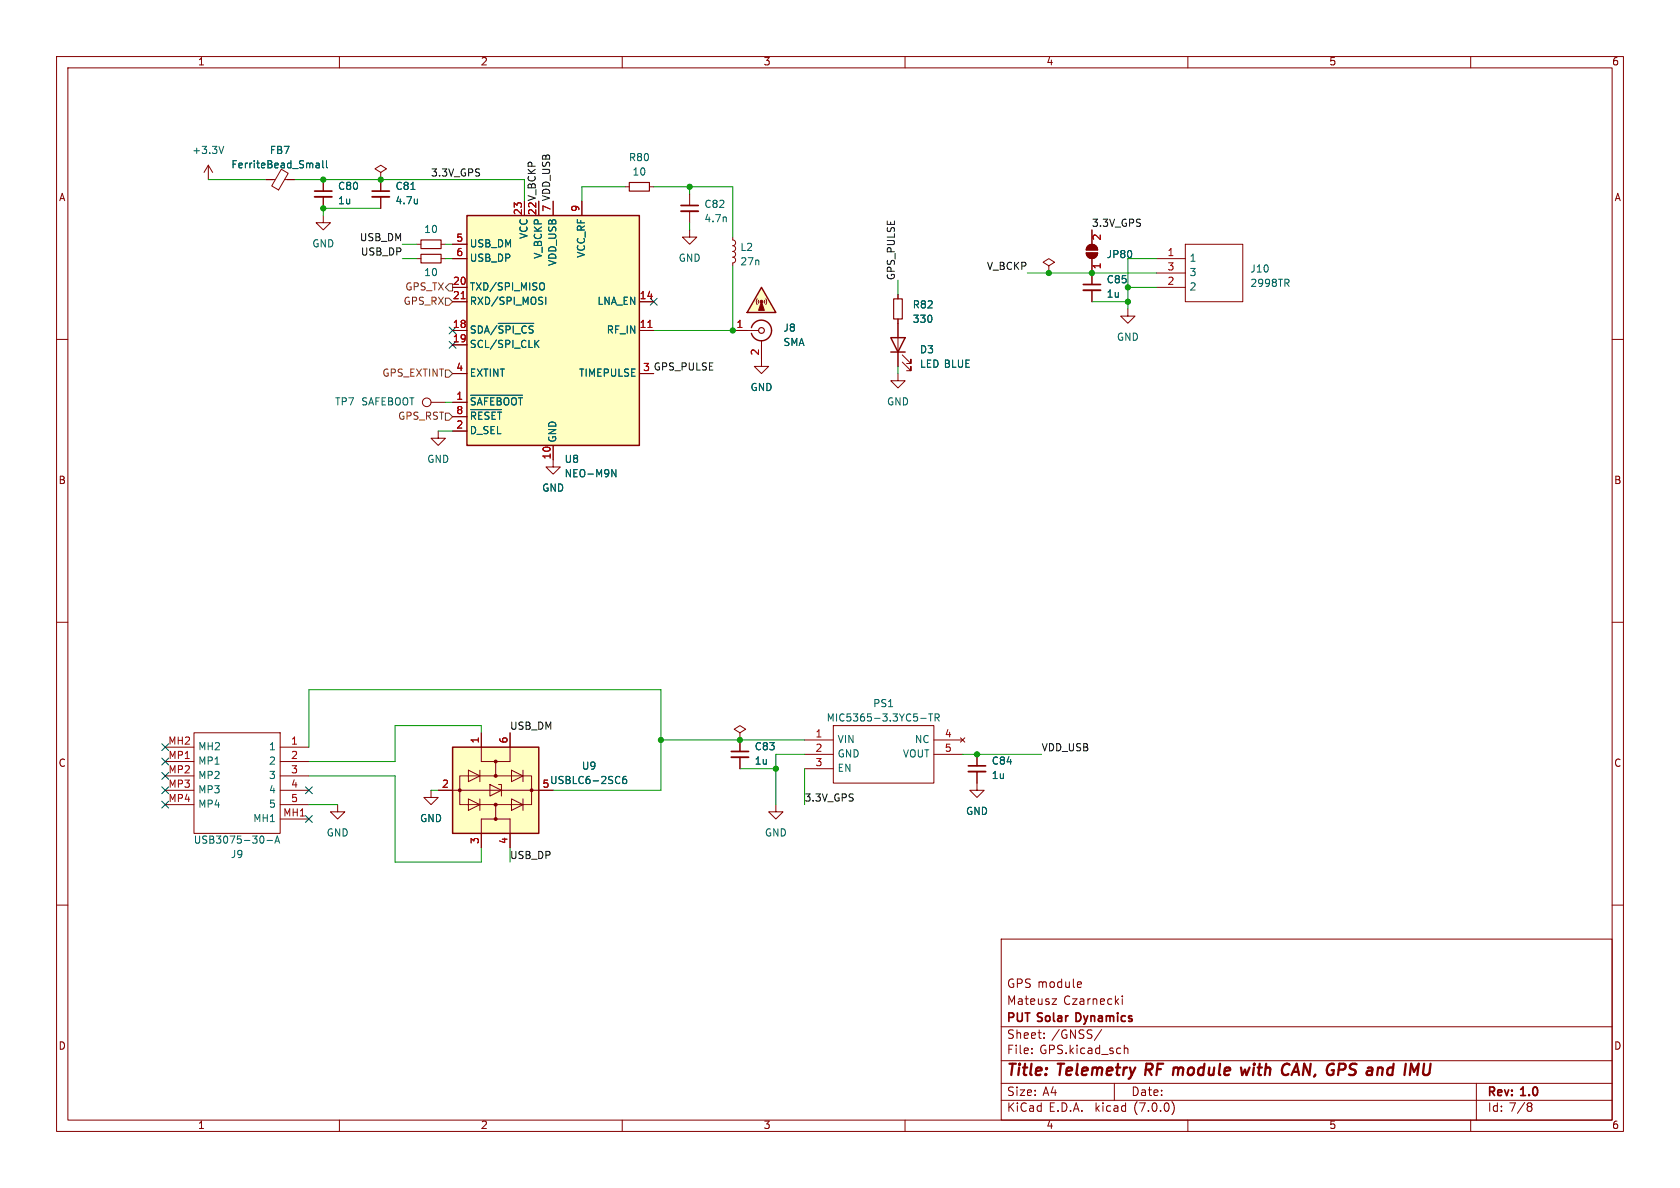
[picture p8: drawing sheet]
<svg xmlns="http://www.w3.org/2000/svg" width="297mm" height="210mm" viewBox="0 0 297 210" stroke-linecap="round" stroke-linejoin="round" font-family="sans-serif">
<g fill="none" stroke="#840000" stroke-width=".18">
<path d="M10 10h277v190h-277zM12 12h273v186h-273zM60 10v2M110 10v2M160 10v2M210 10v2M260 10v2M57.1 38.1v1.3h1.3l-1.3 1.2-1.2-1.2h1.2M57.1 31.8v2M57.1 34.8v2M10 60h2M129.5 41.9v.5l.4 .2 .1 .3-.1 .4-.4 .1 .4 .2 .1 .4-.1 .3-.4 .2 .4 .1 .1 .4-.1 .3-.4 .2 .4 .1 .1 .4-.1 .3-.4 .2v.5"/>
<path d="M129.5 58.4h4.6M158.7 52.1v.7M158.7 56.4v8.4M285 60h2M134.6 60.2v4.6h1.3l-1.3 1.2-1.3-1.2h1.3M158.7 66v1.3h1.3l-1.3 1.3-1.2-1.3h1.2M159.5 64l1.5 1.5v-.7v.7h-.7M159.5 62.7l1.5 1.6v-.8v.8h-.7M10 110h2M285 110h2M29.2 132.1h5.1M29.2 134.6h5.1"/>
<path d="M29.2 137.2h5.1M29.2 139.7h5.1M34.3 129.5h15.2v17.8h-15.2zM49.5 132.1h5.1M49.5 134.6h5.1M49.5 137.2h5.1M49.5 139.7h5.1M172.7 136.4v3.3h1.3l-1.3 1.3-1.3-1.3h1.3M172.7 133.4v2M10 160h2M29.2 142.2h5.1M49.5 142.2h5.1"/>
<path d="M49.5 144.8h5.1M285 160h2M177 166h108v32h-108zM186 176.6h.8l-.8 1h.8M190.7 173.6h.4l.1 .3-.7 .2M191.1 174.5l-.4 .1M198.4 176.1v.1M198.4 176.6v1M60 198v2M110 198v2M160 198v2M177 194.5h108"/>
<path d="M177 191.5h108M177 187.5h108M177 181.5h108M182.4 186.1v.2M182.4 185.3v.2M184.6 183.4v.2M184.6 182.6v.2M194.8 182l-1.3 1.9M197 191.5v3M198.8 184.8v1.5M198.8 185.4l.2-.1h.3l.1 1M207.2 194.7a1.72 1.72 0 0 1 0 2.3"/>
<path d="M210 198v2M260 198v2M261 191.5v6.5M270.3 195.6h.2M270.5 195l.3 .2-.3 .4M270.5 195.6l.3 .1v.5l-.3 .3h-.2"/>
</g>
<path d="M220.9 188.7l-.5 1.3-.3-.9-.5 .9M227.9 188.1l.1 .1M229.2 188l-.9 2M251.8 188l-.2 1.7 .3 .3" fill="none" stroke="#840000" stroke-width=".4"/>
<path d="M55.6 34.8h3.1M171.2 136.4h3" fill="none" stroke="#840000" stroke-width=".33"/>
<path d="M55.6 33.8h3.1M171.2 135.4h3" fill="none" stroke="#840000" stroke-width=".3"/>
<path d="M132.8 57.9a1.81 1.81 0 0 1 2.8-1 1.81 1.81 0 0 1 0 3 1.81 1.81 0 0 1-2.8-1M157.5 59.7h2.5l-1.3 2.5zM157.5 62.2h2.5" fill="none" stroke="#840000" stroke-width=".25"/>
<g fill="none" stroke="#840000" stroke-width=".2">
<path d="M158 52.8h1.5v3.6h-1.5z"/>
<circle cx="134.6" cy="58.4" r=".51"/>
</g>
<path d="M47.2 148.6h1M48.6 149.1l.4-1.3 .4 1.3M48.7 148.7h.6" fill="none" stroke="#006464" stroke-width=".18"/>
<path d="M134.6 50.8l2.6 4.4h-5.1z" fill="#ffffc2"/>
<g fill="none" stroke="#840000" stroke-width=".18">
<path d="M36.8 29.2l-.7 1.3M36.8 29.2v2.6M36.8 29.2l.8 1.3M47 31.8h1.6M49.7 29.9l1.3 .7-1.7 3-1.3-.7zM50.3 31.8h1.8M57.1 31.8v2M57.1 34.8v2M67.3 30.5l1-.7-1-.6-1 .6 1 .7v1.3M67.3 31.8h.1M67.3 31.8v2M67.3 34.8v2"/>
<path d="M92.7 35.6v2.5M97.8 35.6v2.5M102.9 35.6v2.5M110.5 33h.8M114.8 33h.8M121.9 34.3v2M121.9 37.3v2.1M73.7 43.2h.7M73.7 45.7h.7M78 43.2h.7M78 45.7h.7M80 43.2h2.5"/>
<path d="M80 45.7h2.5M80 50.8h2.5M80 58.4h2.5M80 53.3h2.5M113 58.4h2.6M113 53.3h2.6M121.9 40.6v1.3h1.3l-1.3 1.3-1.3-1.3h1.3M129.5 58.4h2.6M133.9 52.8l-.2 .5 .2 .5M134.1 53.1v.5M135.1 53.1v.5M135.4 52.8l.1 .6-.1 .4"/>
<path d="M158.7 52.1v.7M158.7 56.4v3.3M185.4 47l1-.6-1-.7-1 .7 1 .6v1.3M185.4 48.3h.1M192 44.7h2.1a1.02 1.02 0 0 1-1.1 1 1.02 1.02 0 0 1-1-1zM192.3 43.5a1.02 1.02 0 0 1 1.1-.2 1.02 1.02 0 0 1 .7 .9h-2.1zM193 40.6v2.6M193 45.7v4.6M193 51.3v2M199.4 54.6v1.3h1.3l-1.3 1.3-1.3-1.3h1.3M204.5 45.7h5M204.5 50.8h5"/>
<path d="M204.5 48.3h5M209.5 43.2h10.2v10.1h-10.2zM76.2 71.1h2.5M77.5 76.2v1.3h1.2l-1.2 1.2-1.3-1.2h1.3M80 71.1h2.5M80 61h2.5M80 76.2h2.5M80 66h2.5M80 73.7h2.5M97.8 78.7v3.9h1.3l-1.3 1.2-1.3-1.2h1.3M113 66h2.6M134.6 61v2.5"/>
<path d="M158.7 62.2v2.6M76.2 139.7v1.3h1.3l-1.3 1.2-1.3-1.2h1.3M77.5 139.7h20.3M81.3 137.2h12.7v5h-12.7zM82.8 136.1l2 1.1-2 1zM84.8 136.1v2.1M85.1 129.5v5.1h2.5M86.6 138.7l2 1-2 1zM88.1 138.7h.5v2M90.2 129.5v5.1h-2.6v2.6M90.4 136.1l2.1 1.1-2.1 1zM92.5 136.1v2.1"/>
<path d="M130.8 129.5l1-.6-1-.6-1 .6 1 .6v1.3M130.8 130.8h.1M130.8 130.8v2M130.8 133.9v2M142.2 130.8h5.1M142.2 133.4h5.1M142.2 135.9h5.1M147.3 128.3h17.8v10.1h-17.8zM165.1 130.8h5.1M165.1 133.4h5.1M169.8 130.4l.8 .8M170.6 130.4l-.8 .8"/>
<path d="M172.7 133.4v2M172.7 136.4v2M59.7 142.2v1.3h1.3l-1.3 1.3-1.3-1.3h1.3M82.8 141.2l2 1-2 1.1zM84.8 141.2v2.1M87.6 142.2v2.6h2.6v5.1M87.6 144.8h-2.5v5.1M90.4 141.2l2.1 1-2.1 1.1zM92.5 141.2v2.1M137.2 142.2v1.3h1.2l-1.2 1.3-1.3-1.3h1.3"/>
<circle cx="75.4" cy="71.1" r=".76"/>
</g>
<path d="M82.5 38.1h30.5v40.6h-30.5zM134.6 50.8l2.6 4.4h-5.1zM80 132.1h15.2v15.2h-15.2z" fill="none" stroke="#840000" stroke-width=".25"/>
<g fill="#840000" stroke="#840000" stroke-width=".18">
<path d="M134.6 53.3l.5 1.6h-1z"/>
<path d="M192 44.7h2.1a1.02 1.02 0 0 1-1.1 1 1.02 1.02 0 0 1-1-1z"/>
<path d="M192.3 43.5a1.02 1.02 0 0 1 1.1-.2 1.02 1.02 0 0 1 .7 .9h-2.1z"/>
<circle cx="134.6" cy="53.3" r=".25"/>
<circle cx="87.6" cy="134.6" r=".25"/>
<circle cx="87.6" cy="137.2" r=".25"/>
<circle cx="81.3" cy="139.7" r=".25"/>
<circle cx="94" cy="139.7" r=".25"/>
<circle cx="87.6" cy="142.2" r=".25"/>
<circle cx="87.6" cy="144.8" r=".25"/>
</g>
<path d="M111.3 32.3h3.5v1.5h-3.5zM74.4 42.4h3.6v1.5h-3.6zM74.4 45h3.6v1.5h-3.6z" fill="none" stroke="#840000" stroke-width=".2"/>
<g fill="none" stroke="#006464" stroke-width=".18">
<path d="M39.6 25.9l-.5 1.2M55.9 28.9h.5v.8M55.9 29.6h.5M56.4 29.1l-.5 .2M57.1 28.4v1.1l.1 .2M57.7 28.4v1.1l.2 .2M84 57.7l-.5-.1-.2 .4M85.3 58.2l-.2-.5-.5-.1v1.3M85.7 58.9l.4-1.3 .4 1.3M87.8 57.6l-1.1 1.6M88.1 57.2h6.3M88.9 57.7l-.5-.1-.2 .4"/>
<path d="M90.2 58l-.1-.3-.6-.1v1.3M90.7 57.6v1.3M93 57.7l-.2-.1-.3 .1-.2 .5M94.2 57.7l-.4-.1-.3 .4M95.9 50l.2 .1a.81 .81 0 0 1-.2 1.2M96.5 52.5v1.3M227.5 50l.4 .6M227.8 49.5v.4M83.2 69.9h9.2M83.2 72.4h5.5M83.4 72.9v1.2M84 70.4l-.5-.1-.2 .4"/>
<path d="M84.4 71.6l.4-1.3 .4 1.3M84.6 72.9v1.2M86.3 70.3h-.6v1.3M87 72.9v1.2M87.4 70.3h-.7v1.3M88.3 72.9v1.2M88.6 70.7l-.2-.3-.5-.1v1.3M89.1 70.7a.42 .42 0 0 1 .4-.4 .42 .42 0 0 1 .5 .4M90.4 70.7a.42 .42 0 0 1 .5-.4 .42 .42 0 0 1 .4 .4M91.6 70.3h.8M92 70.3v1.3M94.7 60.7l.6 .7"/>
<path d="M95.3 60.2l-.8 .7M108.2 83l.7 1.3v-1.3M110.7 137.2l-.4 .1a.85 .85 0 0 0 0 1.2l.4-.1 .1-.4-.2-.3h-.3l-.2 .3M162.8 127h.9M164.2 126.2h.7M164.5 126.2v1.3M165.3 126.9l.6-.1 .1-.2v-.3l-.7-.1v1.3M165.6 126.9l.4 .6"/>
</g>
<path d="M65.8 34.8h3M120.4 37.3h3M191.5 51.3h3.1M129.3 133.9h3" fill="none" stroke="#840000" stroke-width=".33"/>
<path d="M65.8 33.8h3M120.4 36.3h3M191.5 50.3h3.1M129.3 132.8h3" fill="none" stroke="#840000" stroke-width=".3"/>
<g fill="#ffffc2" stroke="#ffffc2" stroke-width=".18">
<path d="M80 132.1h15.2v15.2h-15.2z"/>
<path d="M82.5 38.1h30.5v40.6h-30.5z"/>
</g>
<path d="M81.5 52.8h.7M114.5 57.9h.8" fill="none" stroke="#a90000" stroke-width=".18"/>
<path d="M78.7 52.7h.7l.6 .6-.6 .7h-.7zM79.4 50.2h.6v1.2h-.6l-.7-.6zM78.7 65.4h.7l.6 .6-.6 .7h-.7zM78.7 73h.7l.6 .7-.6 .6h-.7z" fill="none" stroke="#725600" stroke-width=".18"/>
<g fill="none" stroke="#009600" stroke-width=".18">
<path d="M36.8 31.8h10.2M52.1 31.8h40.6v3.8M67.3 36.8h-10.2v1.3M110.5 33h-7.6v2.6M115.6 33h13.9v8.9M121.9 33v1.3M121.9 39.4v1.2M71.1 45.7h2.6M71.1 43.2h2.6M78.7 45.7h1.3M78.7 43.2h1.3M129.5 47v11.4h-13.9"/>
<path d="M158.7 49.5v2.6M181.6 48.3h22.9M193 53.3h6.4M199.4 50.8h5.1M204.5 45.7h-5.1v8.9M77.5 76.2h2.5M78.7 71.1h1.3M158.7 64.8v1.2M54.6 137.2h15.2v15.2h15.3v-2.5M54.6 132.1v-10.2h62.2v17.8h-19M76.2 139.7h1.3M85.1 129.5v-1.2h-15.3v6.3h-15.2"/>
<path d="M116.8 130.8h25.4M130.8 135.9h6.4M142.2 135.9v6.3M142.2 133.4h-5v8.8M170.2 133.4h13.9M54.6 142.2h5.1M90.2 149.9v2.5"/>
</g>
<g fill="none" stroke="#000084" stroke-width=".18">
<path d="M79.4 57.8l1.2 1.2M80.6 57.8l-1.2 1.2M115 52.7l1.2 1.2M116.2 52.7l-1.2 1.2M79.4 60.4l1.2 1.2M80.6 60.4l-1.2 1.2M28.6 131.5l1.2 1.2M28.6 139.1l1.2 1.2M28.6 136.6l1.2 1.2M28.6 134l1.2 1.2M29.8 131.5l-1.2 1.2M29.8 139.1l-1.2 1.2"/>
<path d="M29.8 136.6l-1.2 1.2M29.8 134l-1.2 1.2M54 139.1l1.2 1.2M55.2 139.1l-1.2 1.2M28.6 141.6l1.2 1.2M29.8 141.6l-1.2 1.2M54 144.2l1.2 1.2M55.2 144.2l-1.2 1.2"/>
</g>
<g fill="#009600" stroke="#009600" stroke-width=".18">
<circle cx="130.8" cy="130.8" r=".46"/>
<circle cx="116.8" cy="130.8" r=".46"/>
<circle cx="185.4" cy="48.3" r=".46"/>
<circle cx="129.5" cy="58.4" r=".46"/>
<circle cx="121.9" cy="33" r=".46"/>
<circle cx="199.4" cy="53.3" r=".46"/>
<circle cx="199.4" cy="50.8" r=".46"/>
<circle cx="137.2" cy="135.9" r=".46"/>
<circle cx="193" cy="48.3" r=".46"/>
<circle cx="172.7" cy="133.4" r=".46"/>
<circle cx="57.1" cy="36.8" r=".46"/>
<circle cx="67.3" cy="31.8" r=".46"/>
<circle cx="57.1" cy="31.8" r=".46"/>
</g>
<g font-size="2.8" fill="#840000">
<text x="178" y="190.8">Title:</text>
<text x="187.1" y="190.8">Telemetry</text>
<text x="203.1" y="190.8">RF module</text>
<text x="221.3" y="190.8">with</text>
<text x="229.1" y="190.8">CAN, GPS and</text>
<text x="252.6" y="190.8">IMU</text>
</g>
<g font-size="2.1" fill="#840000">
<text x="178" y="177.9">Mateusz</text>
<text x="178" y="174.9">GPS module</text>
<text x="188" y="177.9">Czarnecki</text>
<text x="178" y="183.9">Sheet:</text>
<text x="178" y="181.1">PUT Solar</text>
<text x="185.9" y="183.9">/GNSS/</text>
<text x="190.8" y="181.1">Dynamics</text>
<text x="178" y="186.6">File:</text>
<text x="183.8" y="186.6">GPS.kicad_sch</text>
<text x="178" y="196.8">KiCad</text>
<text x="178" y="194">Size:</text>
<text x="184.3" y="194">A4</text>
<text x="185.4" y="196.8">E.D.A.</text>
<text x="193.7" y="196.8">kicad</text>
<text x="200" y="194">Date:</text>
<text x="200.6" y="196.8">(7.0.0)</text>
<text x="263" y="194.2">Rev:</text>
<text x="263" y="196.8">Id: 7/8</text>
<text x="269" y="194.2">1.0</text>
</g>
<g font-size="1.8" fill="#840000">
<text x="35" y="11.8">1</text>
<text x="85" y="11.8">2</text>
<text x="135" y="11.8">3</text>
<text x="185" y="11.8">4</text>
<text x="235" y="11.8">5</text>
<text x="285" y="11.8">6</text>
<text x="10.4" y="35.8">A</text>
<text x="285.4" y="35.8">A</text>
<text x="95" y="38.1" transform="rotate(-90 95 38.1)">22 V_BCKP</text>
<text x="10.3" y="85.8">B</text>
<text x="285.3" y="85.8">B</text>
<text x="10.3" y="135.8">C</text>
<text x="285.3" y="135.8">C</text>
<text x="10.3" y="185.8">D</text>
<text x="285.3" y="185.8">D</text>
<text x="35" y="199.8">1</text>
<text x="85" y="199.8">2</text>
<text x="135" y="199.8">3</text>
<text x="185" y="199.8">4</text>
<text x="235" y="199.8">5</text>
<text x="285" y="199.8">6</text>
</g>
<g font-size="1.8" fill="#006464">
<text x="33.9" y="27.5">+3.3V</text>
<text x="47.6" y="27.5">FB7</text>
<text x="111.1" y="28.8">R80</text>
<text x="40.8" y="30">FerriteBead_Small</text>
<text x="59.7" y="33.8">C80</text>
<text x="69.9" y="33.9">C81</text>
<text x="111.8" y="31.3">10</text>
<text x="59.7" y="36.4">1u</text>
<text x="69.9" y="36.4">4.7u</text>
<text x="74.9" y="41.5">10</text>
<text x="124.5" y="37">C82</text>
<text x="124.5" y="39.6">4.7n</text>
<text x="55.2" y="44">GND</text>
<text x="83.1" y="44">USB_DM</text>
<text x="83.1" y="46.5">USB_DP</text>
<text x="93.5" y="42.4" transform="rotate(-90 93.5 42.4)">VCC</text>
<text x="96.1" y="45.9" transform="rotate(-90 96.1 45.9)">V_BCKP</text>
<text x="98.6" y="47.1" transform="rotate(-90 98.6 47.1)">VDD_USB</text>
<text x="103.7" y="45.7" transform="rotate(-90 103.7 45.7)">VCC_RF</text>
<text x="119.9" y="46.5">GND</text>
<text x="130.8" y="44.6">L2</text>
<text x="130.8" y="47.2">27n</text>
<text x="195.6" y="45.9">JP80</text>
<text x="210.3" y="46.5">1</text>
<text x="74.9" y="49.1">10</text>
<text x="83.1" y="51.6">TXD/SPI_MISO</text>
<text x="195.6" y="50.4">C85</text>
<text x="195.6" y="52.9">1u</text>
<text x="210.3" y="51.6">2</text>
<text x="210.3" y="49.1">3</text>
<text x="221" y="48.5">J10</text>
<text x="221" y="51">2998TR</text>
<text x="83.1" y="59.9">SDA/~{SPI_CS}</text>
<text x="83.1" y="54.2">RXD/SPI_MOSI</text>
<text x="105.5" y="54.2">LNA_EN</text>
<text x="107.1" y="59.2">RF_IN</text>
<text x="138.4" y="58.9">J8</text>
<text x="161.3" y="54.8">R82</text>
<text x="161.3" y="57.3">330</text>
<text x="83.1" y="61.8">SCL/SPI_CLK</text>
<text x="138.4" y="61.4">SMA</text>
<text x="162.6" y="62.7">D3</text>
<text x="162.6" y="65.3">LED BLUE</text>
<text x="197.4" y="60.5">GND</text>
<text x="59.2" y="71.9">TP7</text>
<text x="63.8" y="71.9">SAFEBOOT</text>
<text x="83.1" y="66.9">EXTINT</text>
<text x="102.2" y="66.9">TIMEPULSE</text>
<text x="132.6" y="69.4">GND</text>
<text x="156.8" y="71.9">GND</text>
<text x="83.1" y="72.6">~{SAFEBOOT}</text>
<text x="83.1" y="77">D_SEL</text>
<text x="83.1" y="75.1">~{RESET}</text>
<text x="75.5" y="82.1">GND</text>
<text x="98.6" y="78.2" transform="rotate(-90 98.6 78.2)">GND</text>
<text x="99.8" y="82.1">U8</text>
<text x="95.8" y="87.2">GND</text>
<text x="99.8" y="84.6">NEO-M9N</text>
<text x="154.3" y="125.3">PS1</text>
<text x="146.1" y="127.8">MIC5365-3.3YC5-TR</text>
<text x="148.1" y="131.6">VIN</text>
<text x="161.6" y="131.6">NC</text>
<text x="35.1" y="132.9">MH2</text>
<text x="35.1" y="135.4">MP1</text>
<text x="35.1" y="138">MP2</text>
<text x="47.4" y="132.9">1</text>
<text x="47.4" y="135.4">2</text>
<text x="47.4" y="138">3</text>
<text x="102.8" y="136.3">U9</text>
<text x="133.4" y="132.9">C83</text>
<text x="133.4" y="135.4">1u</text>
<text x="148.1" y="134.2">GND</text>
<text x="148.1" y="136.7">EN</text>
<text x="159.5" y="134.2">VOUT</text>
<text x="175.3" y="135.4">C84</text>
<text x="175.3" y="138">1u</text>
<text x="35.1" y="140.5">MP3</text>
<text x="35.1" y="143.1">MP4</text>
<text x="47.4" y="140.5">4</text>
<text x="47.4" y="143.1">5</text>
<text x="97.2" y="138.9">USBLC6-2SC6</text>
<text x="34.2" y="149.4">USB3075-30-A</text>
<text x="44.6" y="145.6">MH1</text>
<text x="57.7" y="148.1">GND</text>
<text x="74.2" y="145.6">GND</text>
<text x="135.2" y="148.1">GND</text>
<text x="170.7" y="144.3">GND</text>
<text x="40.8" y="152">J9</text>
</g>
<g font-size="1.8" fill="#0f0f0f">
<text x="76.2" y="31.4">3.3V_GPS</text>
<text x="97.5" y="37.5" transform="rotate(-90 97.5 37.5)">7 VDD_USB</text>
<text x="193" y="40.3">3.3V_GPS</text>
<text x="63.5" y="42.8">USB_DM</text>
<text x="63.7" y="45.4">USB_DP</text>
<text x="174.3" y="47.9">V_BCKP</text>
<text x="158.4" y="49.5" transform="rotate(-90 158.4 49.5)">GPS_PULSE</text>
<text x="113.6" y="65.8">3 GPS_PULSE</text>
<text x="90.2" y="129.2">USB_DM</text>
<text x="184.1" y="133">VDD_USB</text>
<text x="142.2" y="141.9">3.3V_GPS</text>
<text x="90.2" y="152.1">USB_DP</text>
</g>
<g font-size="1.8" fill="#a90000">
<text x="92.5" y="38.1" transform="rotate(-90 92.5 38.1)">23</text>
<text x="95" y="38.1" transform="rotate(-90 95 38.1)">22</text>
<text x="97.5" y="37.5" transform="rotate(-90 97.5 37.5)">7</text>
<text x="102.6" y="37.5" transform="rotate(-90 102.6 37.5)">9</text>
<text x="80.6" y="42.9">5</text>
<text x="80.6" y="45.5">6</text>
<text x="194.9" y="47.7" transform="rotate(-90 194.9 47.7)">1</text>
<text x="194.9" y="42.6" transform="rotate(-90 194.9 42.6)">2</text>
<text x="206.3" y="45.5">1</text>
<text x="80" y="50.5">20</text>
<text x="80" y="53.1">21</text>
<text x="113" y="53.1">14</text>
<text x="206.3" y="50.5">2</text>
<text x="206.3" y="48">3</text>
<text x="80" y="58.2">18</text>
<text x="113" y="58.2">11</text>
<text x="130.1" y="58.2">1</text>
<text x="80" y="60.7">19</text>
<text x="80.6" y="65.8">4</text>
<text x="113.6" y="65.8">3</text>
<text x="134.4" y="62.9" transform="rotate(-90 134.4 62.9)">2</text>
<text x="80.6" y="70.9">1</text>
<text x="80.6" y="75.9">2</text>
<text x="80.6" y="73.4">8</text>
<text x="97.5" y="81.3" transform="rotate(-90 97.5 81.3)">10</text>
<text x="29.7" y="131.8">MH2</text>
<text x="51.4" y="131.8">1</text>
<text x="84.8" y="131.5" transform="rotate(-90 84.8 131.5)">1</text>
<text x="89.9" y="131.5" transform="rotate(-90 89.9 131.5)">6</text>
<text x="144.1" y="130.6">1</text>
<text x="167" y="130.6">4</text>
<text x="29.7" y="134.4">MP1</text>
<text x="29.7" y="136.9">MP2</text>
<text x="51.4" y="134.4">2</text>
<text x="51.4" y="136.9">3</text>
<text x="144.1" y="133.1">2</text>
<text x="144.1" y="135.6">3</text>
<text x="167" y="133.1">5</text>
<text x="29.7" y="139.4">MP3</text>
<text x="29.7" y="142">MP4</text>
<text x="51.4" y="139.4">4</text>
<text x="51.4" y="142">5</text>
<text x="78.1" y="139.4">2</text>
<text x="95.9" y="139.4">5</text>
<text x="50" y="144.5">MH1</text>
<text x="84.8" y="149.3" transform="rotate(-90 84.8 149.3)">3</text>
<text x="89.9" y="149.3" transform="rotate(-90 89.9 149.3)">4</text>
</g>
<g font-size="1.8" fill="#725600">
<text x="71.5" y="51.6">GPS_TX</text>
<text x="71.2" y="54.2">GPS_RX</text>
<text x="67.5" y="66.9">GPS_EXTINT</text>
<text x="70.3" y="74.5">GPS_RST</text>
</g>
</svg>
